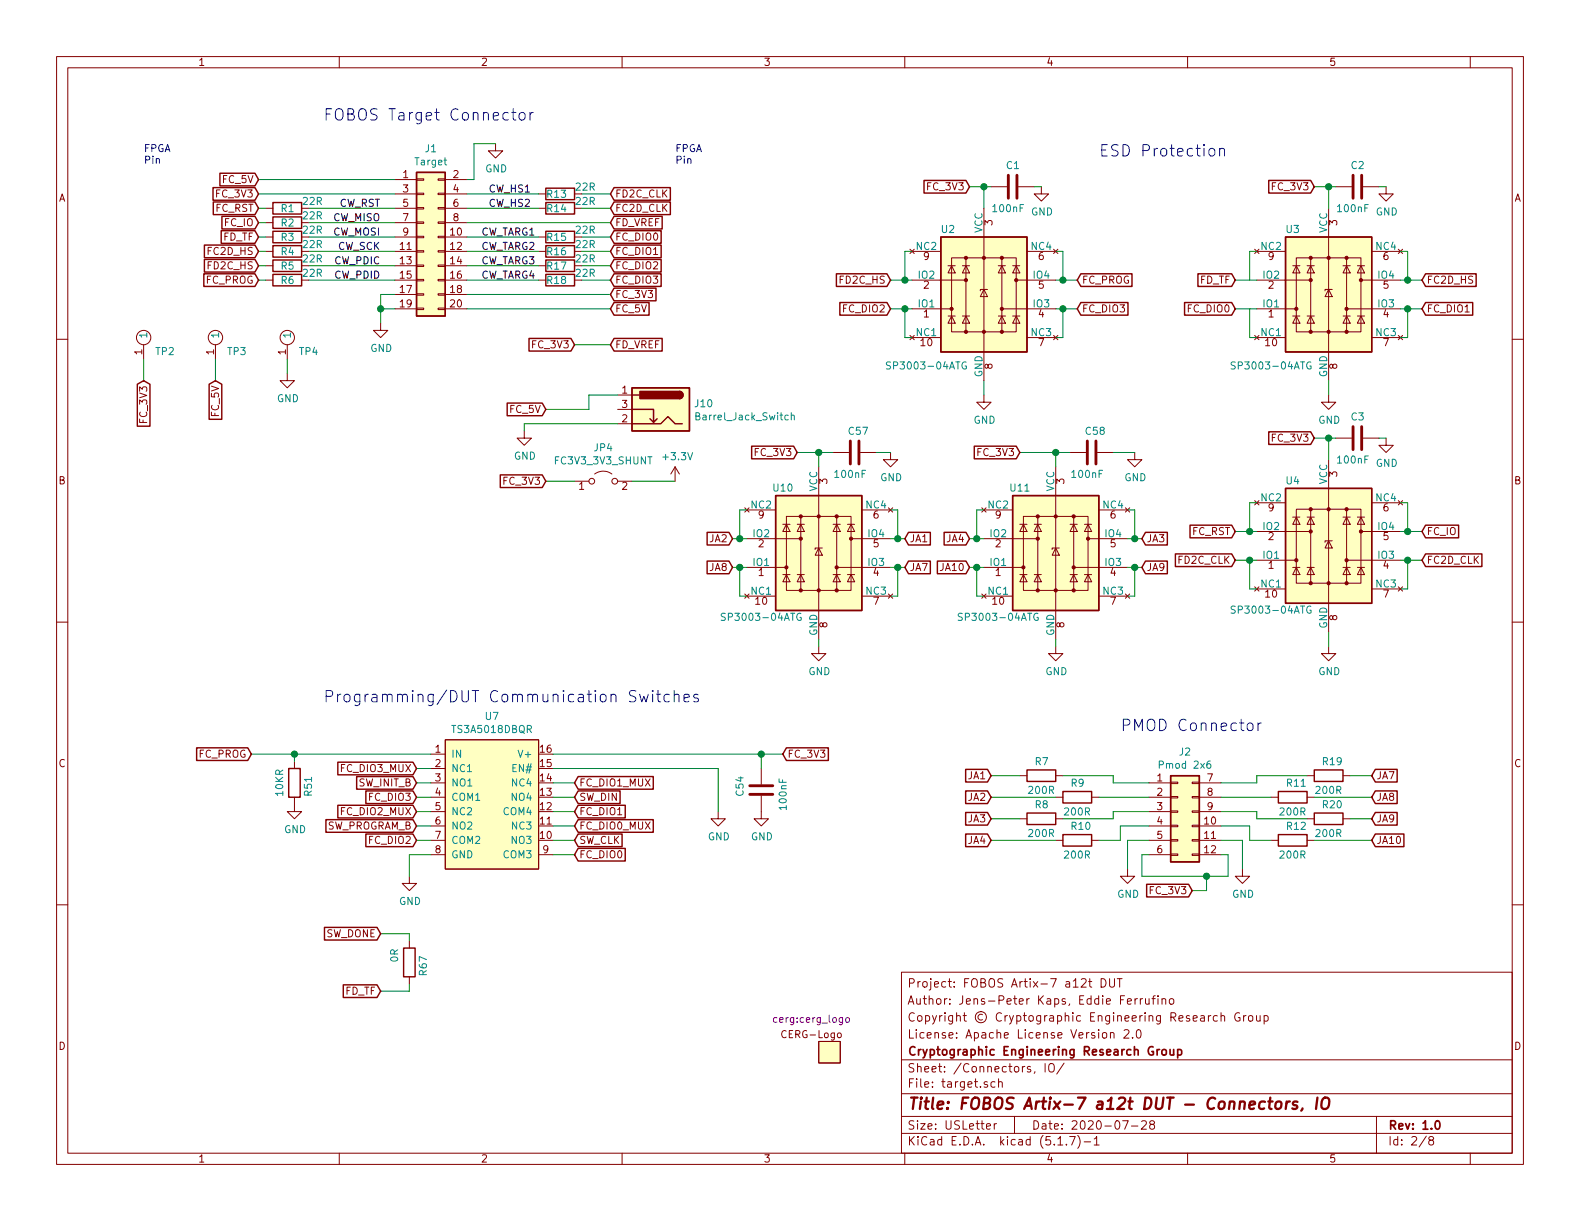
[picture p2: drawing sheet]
<svg xmlns="http://www.w3.org/2000/svg" width="279mm" height="216mm" viewBox="0 0 279 216" stroke-linecap="round" stroke-linejoin="round" font-family="sans-serif">
<g fill="none" stroke="#840000" stroke-width=".18">
<path d="M10 10h259.4v195.9h-259.4zM12 12h255.4v191.9h-255.4zM60 10v2M110 10v2M160 10v2M210 10v2M260 10v2M47 36.8h1.3M47 39.4h1.3M69.8 36.8h3.9M69.8 39.4h3.9M69.8 31.8h3.9"/>
<path d="M69.8 34.3h3.9M73.7 39.2h1.2v.3h-1.2zM73.7 36.7h1.2v.3h-1.2zM73.7 34.2h1.2v.2h-1.2zM73.7 31.6h1.2v.3h-1.2zM77.5 39.2h1.2v.3h-1.2zM77.5 36.7h1.2v.3h-1.2zM77.5 34.2h1.2v.2h-1.2zM77.5 31.6h1.2v.3h-1.2zM78.7 36.8h3.8M78.7 39.4h3.8M78.7 31.8h3.8"/>
<path d="M78.7 34.3h3.8M87.6 25.4v1.3h1.3l-1.3 1.2-1.2-1.2h1.2M95.2 36.8h1.3M95.2 34.3h1.3M174 36.8v30.5M175.3 33h2.8M180.1 33h2.8M184.1 33v1.3h1.3l-1.3 1.3-1.2-1.3h1.2M234.9 36.8v30.5M236.2 33h2.8M241 33h2.8M245.1 33v1.3h1.3l-1.3 1.3-1.3-1.3h1.3"/>
<path d="M10 60h2M47 47h1.3M47 44.5h1.3M47 49.5h1.3M47 41.9h1.3M67.3 57.2v1.2h1.3l-1.3 1.3-1.3-1.3h1.3M69.8 47h3.9M69.8 44.5h3.9M69.8 49.5h3.9M69.8 54.6h3.9M69.8 41.9h3.9M69.8 52.1h3.9"/>
<path d="M73.7 46.9h1.2v.2h-1.2zM73.7 49.4h1.2v.3h-1.2zM73.7 51.9h1.2v.3h-1.2zM73.7 54.5h1.2v.2h-1.2zM73.7 44.3h1.2v.3h-1.2zM73.7 41.8h1.2v.2h-1.2zM77.5 46.9h1.2v.2h-1.2zM77.5 49.4h1.2v.3h-1.2zM77.5 51.9h1.2v.3h-1.2zM77.5 54.5h1.2v.2h-1.2zM77.5 44.3h1.2v.3h-1.2zM77.5 41.8h1.2v.2h-1.2z"/>
<path d="M78.7 47h3.8M78.7 44.5h3.8M78.7 49.5h3.8M78.7 54.6h3.8M78.7 41.9h3.8M78.7 52.1h3.8M95.2 47h1.3M95.2 44.5h1.3M95.2 49.5h1.3M95.2 41.9h1.3M160.9 59.3l.8 .8M160.9 44.1l.8 .7"/>
<path d="M161.3 44.5h5.1M161.3 49.5h9.5M161.3 54.6h7M161.3 59.7h5.1M161.7 59.3l-.8 .8M161.7 44.1l-.8 .7M167.6 47h1.3M167.6 55.9h1.3M168.3 45.6h11.4v13.1h-11.4zM168.3 47l.6 1.3h-1.3zM168.3 55.9l.6 1.3h-1.3zM170.2 47h1.2"/>
<path d="M170.2 55.9h1.2M170.8 47l.6 1.3h-1.2zM170.8 55.9l.6 1.3h-1.2zM170.8 45.6v13.1M174 51.2l.6 1.3h-1.2zM174.6 51.2h-1.2v.2M176.5 47h1.3M176.5 55.9h1.3M177.2 47l.6 1.3h-1.3zM177.2 55.9l.6 1.3h-1.3zM177.2 45.6v13.1M177.2 54.6h9.5"/>
<path d="M179.1 47h1.2M179.1 55.9h1.2M179.7 47l.6 1.3h-1.2zM179.7 55.9l.6 1.3h-1.2zM179.7 49.5h7M181.6 44.5h5.1M181.6 59.7h5.1M186.3 44.1l.8 .7M186.3 59.3l.8 .8M187.1 44.1l-.8 .7M187.1 59.3l-.8 .8M221.9 59.3l.7 .8"/>
<path d="M221.9 44.1l.7 .7M222.2 44.5h5.1M222.2 49.5h9.6M222.2 54.6h7M222.2 59.7h5.1M222.6 59.3l-.7 .8M222.6 44.1l-.7 .7M228.6 47h1.3M228.6 55.9h1.3M229.2 45.6h11.5v13.1h-11.5zM229.2 47l.7 1.3h-1.3zM229.2 55.9l.7 1.3h-1.3z"/>
<path d="M231.1 47h1.3M231.1 55.9h1.3M231.8 47l.6 1.3h-1.3zM231.8 55.9l.6 1.3h-1.3zM231.8 45.6v13.1M234.9 51.2l.7 1.3h-1.3zM235.6 51.2h-1.3v.2M237.5 47h1.3M237.5 55.9h1.3M238.1 47l.7 1.3h-1.3zM238.1 55.9l.7 1.3h-1.3zM238.1 54.6h9.5"/>
<path d="M238.1 45.6v13.1M240 47h1.3M240 55.9h1.3M240.7 47l.6 1.3h-1.3zM240.7 55.9l.6 1.3h-1.3zM240.7 49.5h6.9M242.6 44.5h5M242.6 59.7h5M247.3 44.1l.7 .7M247.3 59.3l.7 .8M248 44.1l-.7 .7M248 59.3l-.7 .8"/>
<path d="M267.4 60h2M25.4 61v2.5M38.1 61v2.5M50.8 66v1.3h1.3l-1.3 1.3-1.3-1.3h1.3M50.8 61v2.5M92.7 76.2v1.3h1.3l-1.3 1.2-1.3-1.2h1.3M109.2 69.9h2.6M109.2 74.9h2.6M109.2 72.4h2.6M174 69.9v1.2h1.3l-1.3 1.3-1.3-1.3h1.3M234.9 69.9v1.2h1.3l-1.3 1.3-1.2-1.3h1.2M236.2 77.5h2.8"/>
<path d="M241 77.5h2.8M245.1 77.5v1.2h1.3l-1.3 1.3-1.3-1.3h1.3M101.6 85.1h2.5M105.2 83.8a2.53 2.53 0 0 1 3 0M109.2 85.1h2.6M119.4 82.6l-.8 1.2M119.4 82.6v2.5M119.4 82.6l.7 1.2M131.7 89.8l.8 .8M132.1 95.3h9.5M132.1 90.2h5.1M132.5 89.8l-.8 .8"/>
<path d="M138.4 92.7h1.3M139.1 91.3h11.4v13.1h-11.4zM139.1 92.7l.6 1.3h-1.3zM141 92.7h1.2M141.6 92.7l.6 1.3h-1.2zM141.6 91.3v13.1M144.8 96.9l.6 1.3h-1.3zM144.8 82.6v30.4M145.4 96.9h-1.3v.3M147.3 80h2.8M147.3 92.7h1.3M148 92.7l.6 1.3h-1.3z"/>
<path d="M148 91.3v13.1M149.9 92.7h1.2M150.5 92.7l.6 1.3h-1.2zM150.5 95.3h7M152.1 80h2.8M152.4 90.2h5.1M157.1 89.8l.8 .8M157.5 80v1.3h1.2l-1.2 1.3-1.3-1.3h1.3M157.9 89.8l-.8 .8M173.6 89.8l.8 .8M174 95.3h9.5M174 90.2h5.1"/>
<path d="M174.4 89.8l-.8 .8M180.3 92.7h1.3M181 91.3h11.4v13.1h-11.4zM181 92.7l.6 1.3h-1.3zM182.9 92.7h1.2M183.5 92.7l.6 1.3h-1.2zM183.5 91.3v13.1M186.7 96.9l.6 1.3h-1.2zM186.7 82.6v30.4M187.3 96.9h-1.2v.3M189.2 80h2.8M189.2 92.7h1.3"/>
<path d="M189.9 92.7l.6 1.3h-1.3zM189.9 91.3v13.1M191.8 92.7h1.2M192.4 92.7l.6 1.3h-1.2zM192.4 95.3h7M194.1 80h2.7M194.3 90.2h5.1M199 89.8l.8 .8M199.8 89.8l-.8 .8M200.7 80v1.3h1.2l-1.2 1.3-1.3-1.3h1.3M221.9 88.5l.7 .8M222.2 94h9.6"/>
<path d="M222.2 99.1h7M222.2 88.9h5.1M222.6 88.5l-.7 .8M228.6 91.4h1.3M229.2 90h11.5v13.1h-11.5zM229.2 91.4l.7 1.3h-1.3zM231.1 91.4h1.3M231.8 91.4l.6 1.3h-1.3zM231.8 90v13.1M234.9 95.6l.7 1.3h-1.3zM234.9 81.3v30.5M235.6 95.6h-1.3v.3"/>
<path d="M237.5 91.4h1.3M238.1 91.4l.7 1.3h-1.3zM238.1 90v13.1M238.1 99.1h9.5M240 91.4h1.3M240.7 91.4l.6 1.3h-1.3zM240.7 94h6.9M242.6 88.9h5M247.3 88.5l.7 .8M248 88.5l-.7 .8M10 110h2M131.7 105l.8 .8"/>
<path d="M132.1 100.3h7M132.1 105.4h5.1M132.5 105l-.8 .8M138.4 101.6h1.3M139.1 101.6l.6 1.3h-1.3zM141 101.6h1.2M141.6 101.6l.6 1.3h-1.2zM144.8 114.3v1.3h1.2l-1.2 1.2-1.3-1.2h1.3M147.3 101.6h1.3M148 101.6l.6 1.3h-1.3zM148 100.3h9.5M149.9 101.6h1.2"/>
<path d="M150.5 101.6l.6 1.3h-1.2zM152.4 105.4h5.1M157.1 105l.8 .8M157.9 105l-.8 .8M173.6 105l.8 .8M174 100.3h7M174 105.4h5.1M174.4 105l-.8 .8M180.3 101.6h1.3M181 101.6l.6 1.3h-1.3zM182.9 101.6h1.2M183.5 101.6l.6 1.3h-1.2z"/>
<path d="M186.7 114.3v1.3h1.3l-1.3 1.2-1.3-1.2h1.3M189.2 101.6h1.3M189.9 101.6l.6 1.3h-1.3zM189.9 100.3h9.5M191.8 101.6h1.2M192.4 101.6l.6 1.3h-1.2zM194.3 105.4h5.1M199 105l.8 .8M199.8 105l-.8 .8M221.9 103.8l.7 .7M222.2 104.1h5.1M222.6 103.8l-.7 .7"/>
<path d="M228.6 100.3h1.3M229.2 100.3l.7 1.3h-1.3zM231.1 100.3h1.3M231.8 100.3l.6 1.3h-1.3zM234.9 114.3v1.3h1.3l-1.3 1.2-1.2-1.2h1.2M237.5 100.3h1.3M238.1 100.3l.7 1.3h-1.3zM240 100.3h1.3M240.7 100.3l.6 1.3h-1.3zM242.6 104.1h5M247.3 103.8l.7 .7M248 103.8l-.7 .7"/>
<path d="M267.4 110h2M52.1 134.6v1.3M76.2 138.4h2.5M76.2 133.4h2.5M76.2 135.9h2.5M78.7 130.8h16.5v22.9h-16.5zM134.6 135.9v2.8M180.3 137.2h1.3M186.7 137.2h1.3M203.2 138.4h3.8M207 138.3h1.3v.3h-1.3zM210.8 138.3h1.3v.3h-1.3z"/>
<path d="M212.1 138.4h3.8M231.1 137.2h1.3M237.5 137.2h1.3M10 160h2M52.1 141v2.5h1.2l-1.2 1.3-1.3-1.3h1.3M72.4 154.9v1.3h1.3l-1.3 1.3-1.3-1.3h1.3M76.2 146.1h2.5M76.2 148.6h2.5M76.2 151.1h2.5M76.2 141h2.5M76.2 143.5h2.5M95.2 151.1h2.6"/>
<path d="M127 143.5v1.3h1.3l-1.3 1.3-1.3-1.3h1.3M134.6 140.7v4.1h1.3l-1.3 1.3-1.3-1.3h1.3M180.3 144.8h1.3M186.7 148.6h1.3M186.7 141h1.3M186.7 144.8h1.3M193 148.6h1.3M193 141h1.3M199.4 153.7v1.2h1.3l-1.3 1.3-1.3-1.3h1.3M203.2 146.1h3.8M203.2 148.6h3.8M203.2 151.1h3.8"/>
<path d="M203.2 141h3.8M203.2 143.5h3.8M207 148.5h1.3v.2h-1.3zM207 151h1.3v.3h-1.3zM207 145.9h1.3v.3h-1.3zM207 140.8h1.3v.3h-1.3zM207 143.4h1.3v.2h-1.3zM210.8 148.5h1.3v.2h-1.3zM210.8 151h1.3v.3h-1.3zM210.8 145.9h1.3v.3h-1.3zM210.8 140.8h1.3v.3h-1.3zM210.8 143.4h1.3v.2h-1.3z"/>
<path d="M212.1 146.1h3.8M212.1 148.6h3.8M212.1 151.1h3.8M212.1 141h3.8M212.1 143.5h3.8M219.7 153.7v1.2h1.3l-1.3 1.3-1.3-1.3h1.3M224.8 148.6h1.3M224.8 141h1.3M231.1 148.6h1.3M231.1 141h1.3M231.1 144.8h1.3M237.5 144.8h1.3"/>
<path d="M267.4 160h2M72.4 166.4v1.2M72.4 172.7v1.3M159.4 171.9h108v32h-108zM192.5 173.6h.6M192.7 173.1v1.2l.4 .2M194.7 173.1a.76 .76 0 0 1 .9 .7 .76 .76 0 0 1-.9 .7zM196.2 173.1v1.2l.3 .2h.3l.3-.2v-1.2M197.6 173.1h.8M198 173.1v1.4M199.4 177.1l.7-.2-.1-.2-.4-.1-.2 .2v.7h.6M200.7 176.6v1"/>
<path d="M201.1 176.6l-.4 .3M201.7 176.6v1M202.1 176.6l-.4 .1v.2M202.6 176.6v.8a.37 .37 0 0 0 .6 0M203.2 176.6v1M203.7 176.6h.6M204.3 176.1h-.3l-.1 .2v1.3M204.8 176.1v.1M204.8 176.6v1M205.5 176.7h.1a.37 .37 0 0 1 .5 .1v.8M205.5 176.6v1M206.9 176.7l.2-.1 .4 .1v.7l-.2 .2-.4-.2z"/>
<path d="M213.7 179.6v1M214.1 179.6l-.4 .3M215.3 179.7l-.5-.1-.2 .3v.5l.2 .2 .5-.1M215.9 179.7h.1a.37 .37 0 0 1 .6 .1v.8M215.9 179.1v1.5M219.2 179.1a.73 .73 0 0 0-.9 .6 .73 .73 0 0 0 .5 .9l.5-.2v-.5h-.3M219.9 179.6v1M220.3 179.6l-.3 .1-.1 .2M220.8 179.7l.3-.1 .4 .1v.7l-.2 .2-.5-.2zM222.2 179.6l.1 .9 .3 .1 .2-.2M222.8 179.6v1M223.5 179.7l.5-.1 .3 .3-.2 .6h-.6"/>
<path d="M223.5 179.6v1.5M144.8 184.2h3.8v3.8h-3.8zM148.2 182.7h.3l.3 .2-.2 .5-.3 .1-.2-.2zM159.4 197.4h108M159.4 193.4h108M159.4 187.4h108M174.4 199.2l.8-.2-.1-.2-.4-.1-.3 .2 .1 .7h.6M175.8 198.7v1M175.9 191.3h-.4l-.3 .2 .1 .6 .2 .2 .4-.1M176.2 198.7l-.3 .1-.1 .2M176.6 191.4l.1-.1a.37 .37 0 0 1 .5 .2v.8M176.6 190.8v1.5"/>
<path d="M179.4 197.4v3M183 189.5l-.1 .3M184.8 188.1v1.5M185.6 188.1a.5 .5 0 0 1 .6 0 .5 .5 0 0 1 .2 .5v.5a.5 .5 0 0 1-.5 .5 .5 .5 0 0 1-.5-.5v-.5zM188.2 188l-1.3 1.9M195 182.7l.2-.1 .5 .1v.7l-.3 .2-.4-.2zM196.4 182.7l.2-.1 .3 .1 .1 .9M196.4 182.6v1M198.5 198.2h1l-.6 1.5M198.8 182.2l.2-.1h.4l.2 .4-.9 1.1h.9M200.1 199.1h1.1M200.3 183.4v.2"/>
<path d="M201.1 182.2l.3-.1a.94 .94 0 0 1 0 1.5l-.4-.3-.1-.6zM201.9 198.3l.2-.1h.3l.3 .1v.3v.2l-.9 .9h.9M203.6 198.8l-.3-.3 .1-.2 .2-.1h.4l.2 .3-.1 .2-.6 .2a.48 .48 0 0 0-.1 .6l.2 .2 .5-.2a.48 .48 0 0 0-.1-.6l-.1-.1M243.4 197.4v6.5M60 203.9v2M110 203.9v2M159.4 200.4h108M160 203.9v2M187.1 202.5h.8M188.6 202.3v.2M189.2 201h.9l-.6 1.5M190.6 200.8a1.71 1.71 0 0 1 0 2.2"/>
<path d="M191.7 201.9h1.2M193.5 201.4l.4-.4v1.5M193.5 202.5h.9M210 203.9v2M252.2 200.9l-1.2 1.9M253 201.6l-.3-.1v-.3l.3-.2h.2l.3 .2-.1 .3-.6 .2a.48 .48 0 0 0-.1 .6l.3 .2 .4-.2a.48 .48 0 0 0-.2-.7M260 203.9v2"/>
<circle cx="25.4" cy="59.7" r="1.27"/>
<circle cx="38.1" cy="59.7" r="1.27"/>
<circle cx="50.8" cy="59.7" r="1.27"/>
<circle cx="104.6" cy="85.1" r=".51"/>
<circle cx="108.7" cy="85.1" r=".51"/>
</g>
<path d="M205.1 185.6h-.4l-.1 .3M205.5 185.7l.3-.1 .4 .1v.7l-.2 .2-.5-.2zM206.9 185.6l.1 .9 .3 .1 .2-.2M207.5 185.6v1M208.3 185.6h.4l.3 .3-.2 .6h-.5M208.3 185.6v1.5M253.9 198.3l.2-.1a.81 .81 0 0 1 .6 .6 .81 .81 0 0 1-.3 .8l-.1 .1a.79 .79 0 0 1-.4-1.4z" fill="none" stroke="#840000" stroke-width=".3"/>
<path d="M224.3 194.8h.7M224.6 194.1l-.2 1.7 .1 .2 .4 .1M225.7 194.9a.53 .53 0 0 1 .5-.2 .53 .53 0 0 1 .4 .4l-.1 .6a.54 .54 0 0 1-.5 .4 .54 .54 0 0 1-.5-.4zM227.5 194.8l-.1 1.3M228.1 194.8a.54 .54 0 0 0-.6 .3M229.4 194.8a.51 .51 0 0 0-.8 .3l.3 .3 .4 .1 .1 .3-.3 .3-.6-.1M230.3 196l-.2 .4M233 194.1l-.3 2M233.9 194.4a.66 .66 0 0 1 1.1 0 1.43 1.43 0 0 1-.6 1.7l-.5-.1a1.49 1.49 0 0 1 0-1.6z" fill="none" stroke="#840000" stroke-width=".41"/>
<g fill="none" stroke="#840000" stroke-width=".25">
<path d="M37.7 33.2h7.4l.6 1.1-.6 1.1h-7.4zM37.7 35.7h7.4l.6 1.1-.6 1.1h-7.4zM38.9 30.6h6.2l.6 1.2-.6 1.1h-6.2zM39.2 38.3h5.9l.6 1.1-.6 1.1h-5.9zM48.3 35.8h5v2h-5zM48.3 38.4h5v2h-5zM73.7 30.5h5v25.4h-5zM96.5 33.3h5.1v2h-5.1zM96.5 35.8h5.1v2h-5.1zM108.6 38.3h8.5v2.2h-8.5l-.7-1.1zM108.6 35.7h9.9v2.2h-9.9l-.7-1.1zM108.6 33.2h9.9v2.2h-9.9l-.7-1.1z"/>
<path d="M163.4 31.9h7.4l.6 1.1-.6 1.1h-7.4zM224.4 31.9h7.4l.6 1.1-.6 1.1h-7.4zM36 48.4h9.1l.6 1.1-.6 1.1h-9.1zM36.1 45.9h9l.6 1.1-.6 1.1h-9zM36.1 43.3h9l.6 1.2-.6 1.1h-9zM39.1 40.8h6l.6 1.1-.6 1.1h-6zM48.3 46h5v2h-5zM48.3 43.4h5v2.1h-5zM48.3 40.9h5v2h-5zM48.3 48.5h5v2h-5zM93.5 59.8h7.5l.6 1.2-.6 1.1h-7.5zM96.5 43.4h5.1v2.1h-5.1z"/>
<path d="M96.5 46h5.1v2h-5.1zM96.5 48.5h5.1v2h-5.1zM96.5 40.9h5.1v2h-5.1zM108.6 43.3h8.3v2.3h-8.3l-.7-1.1zM108.6 48.4h8.3v2.2h-8.3l-.7-1.1zM108.6 40.8h8.3v2.2h-8.3l-.7-1.1zM108.6 51h7.4v2.2h-7.4l-.7-1.1zM108.6 45.9h8.3v2.2h-8.3l-.7-1.1zM108.6 53.5h6.2v2.2h-6.2l-.7-1.1zM108.6 59.8h8.5v2.3h-8.5l-.7-1.1zM147.9 48.4h8.9l.7 1.1-.7 1.1h-8.9zM148.5 53.5h8.3l.7 1.1-.7 1.1h-8.3z"/>
<path d="M166.4 41.9h15.2v20.3h-15.2zM191.1 53.5h8.4v2.2h-8.4l-.6-1.1zM191.1 48.4h9.1v2.2h-9.1l-.6-1.1zM209.5 53.5h8.3l.6 1.1-.6 1.1h-8.3zM211.8 48.4h6l.6 1.1-.6 1.1h-6zM227.3 41.9h15.3v20.3h-15.3zM252.1 53.5h8.3v2.2h-8.3l-.6-1.1zM252.1 48.4h8.9v2.2h-8.9l-.6-1.1zM24.3 67.9l1.1-.6 1.1 .6v7.5h-2.2zM37 67.9l1.1-.6 1.1 .6v6.2h-2.2zM89.7 71.3h6.2l.6 1.1-.6 1.1h-6.2zM111.8 68.6h10.1v7.6h-10.1z"/>
<path d="M111.8 72.4h3.8v2.3l.6-.7M111.8 74.9h5l1.3-1.2 1.3 1.2h1.2M111.8 69.9h1.2M114.9 74l.7 .7M120.1 69.2a.63 .63 0 0 1 .7 .7 .63 .63 0 0 1-.7 .6M132.9 78.9h7.4l.7 1.1-.7 1.1h-7.4zM172.3 78.9h7.4l.6 1.1-.6 1.1h-7.4zM224.4 76.4h7.4l.6 1.1-.6 1.1h-7.4zM88.5 84h7.4l.6 1.1-.6 1.1h-7.4zM125 94.1h3.9l.6 1.2-.6 1.1h-3.9zM125 99.2h3.9l.6 1.1-.6 1.1h-3.9zM137.2 87.6h15.2v20.4h-15.2z"/>
<path d="M160.7 99.2h3.8v2.2h-3.8l-.7-1.1zM160.7 94.1h3.8v2.3h-3.8l-.7-1.1zM165.8 99.2h5l.6 1.1-.6 1.1h-5zM167 94.1h3.8l.6 1.2-.6 1.1h-3.8zM179.1 87.6h15.2v20.4h-15.2zM202.6 99.2h3.8v2.2h-3.8l-.7-1.1zM202.6 94.1h3.8v2.3h-3.8l-.7-1.1zM207.8 97.9h10l.6 1.2-.6 1.1h-10zM210.4 92.9h7.4l.6 1.1-.6 1.1h-7.4zM227.3 86.4h15.3v20.3h-15.3zM252.1 92.9h5.8v2.2h-5.8l-.6-1.1zM252.1 97.9h10v2.3h-10l-.6-1.1z"/>
<path d="M34.8 132.2h9l.6 1.2-.6 1.1h-9zM51.1 135.9h2v5.1h-2zM59.7 134.8h13.3l.7 1.1-.7 1.1h-13.3zM63.1 137.3h9.9l.7 1.1-.7 1.1h-9.9zM64.7 139.9h8.3l.7 1.1-.7 1.1h-8.3zM102.2 139.9h7.5v2.2h-7.5l-.6-1.1zM102.2 137.3h13.3v2.2h-13.3l-.6-1.1zM139.1 132.2h7.4v2.3h-7.4l-.7-1.1zM170.8 139.9h3.8l.7 1.1-.7 1.1h-3.8zM170.8 136h3.8l.7 1.2-.7 1.1h-3.8zM181.6 136.1h5.1v2.1h-5.1zM188 140h5v2h-5z"/>
<path d="M207 137.2h5.1v15.2h-5.1zM226.1 140h5v2h-5zM232.4 136.1h5.1v2.1h-5.1zM243.2 139.9h3.9v2.2h-3.9l-.6-1.1zM243.2 136h3.9v2.3h-3.9l-.6-1.1zM57.6 144.9h15.4l.7 1.2-.7 1.1h-15.4zM59.7 142.4h13.3l.7 1.1-.7 1.1h-13.3zM64.7 147.5h8.3l.7 1.1-.7 1.1h-8.3zM102.2 150h8.4v2.2h-8.4l-.6-1.1zM102.2 144.9h13.3v2.3h-13.3l-.6-1.1zM102.2 147.5h7.8v2.2h-7.8l-.6-1.1zM102.2 142.4h8.4v2.2h-8.4l-.6-1.1z"/>
<path d="M170.8 143.7h3.8l.7 1.1-.7 1.1h-3.8zM170.8 147.5h3.8l.7 1.1-.7 1.1h-3.8zM181.6 143.8h5.1v2h-5.1zM188 147.6h5v2h-5zM202.8 156.4h7.4l.6 1.1-.6 1.1h-7.4zM226.1 147.6h5v2h-5zM232.4 143.8h5.1v2h-5.1zM243.2 147.5h5.1v2.2h-5.1l-.6-1.1zM243.2 143.7h3.9v2.2h-3.9l-.6-1.1zM57.4 164h9.3l.6 1.1-.6 1.1h-9.3zM60.7 174.1h6l.6 1.2-.6 1.1h-6zM71.4 167.6h2v5.1h-2z"/>
</g>
<g fill="#ffffc2" stroke="#ffffc2" stroke-width=".18">
<path d="M207 137.2h5.1v15.2h-5.1z"/>
<path d="M166.4 41.9h15.2v20.3h-15.2z"/>
<path d="M111.8 68.6h10.1v7.6h-10.1z"/>
<path d="M73.7 30.5h5v25.4h-5z"/>
<path d="M179.1 87.6h15.2v20.4h-15.2z"/>
<path d="M137.2 87.6h15.2v20.4h-15.2z"/>
<path d="M227.3 41.9h15.3v20.3h-15.3z"/>
<path d="M78.7 130.8h16.5v22.9h-16.5z"/>
<path d="M227.3 86.4h15.3v20.3h-15.3z"/>
<path d="M144.8 184.2h3.8v3.8h-3.8z"/>
</g>
<g fill="none" stroke="#008484" stroke-width=".18">
<path d="M139.9 73.5l.2-.1 .3 .1 .1 .7M139.9 73v1.2M157.5 64.1l-.5-.1-.2 .1v.4l.6 .2 .1 .3-.3 .3-.5-.1M170.8 64.1a.59 .59 0 0 0-.7 .5 .59 .59 0 0 0 .7 .6l.1-.5h-.2M218.4 64.1l-.5-.1-.1 .1v.4l.5 .2 .1 .3-.2 .3-.5-.1M231.8 64.1a.59 .59 0 0 0-.7 .5 .59 .59 0 0 0 .7 .6l.1-.5h-.3M128.3 108.5l-.5-.1-.2 .2v.3l.5 .3 .2 .3-.3 .2h-.5M141.6 108.5a.59 .59 0 0 0-.7 .6 .59 .59 0 0 0 .7 .6l.1-.5h-.2M170.2 108.5l-.5-.1-.2 .2v.3l.6 .3 .1 .3-.3 .2h-.5M183.5 108.5a.59 .59 0 0 0-.7 .6 .59 .59 0 0 0 .7 .6l.1-.5h-.2M218.4 107.2h-.5l-.1 .1v.3l.5 .3 .1 .3-.2 .2h-.5M231.8 107.2a.59 .59 0 0 0-.7 .6 .59 .59 0 0 0 .7 .6l.1-.5h-.3"/>
<path d="M214 134.6h-.4a.87 .87 0 0 0 0 1.2l.5-.1v-.5l-.5-.1-.2 .2"/>
</g>
<g fill="#840000" stroke="#840000" stroke-width=".18">
<circle cx="168.3" cy="54.6" r=".28"/>
<circle cx="170.8" cy="45.6" r=".28"/>
<circle cx="170.8" cy="49.5" r=".28"/>
<circle cx="170.8" cy="58.7" r=".28"/>
<circle cx="174" cy="45.6" r=".28"/>
<circle cx="174" cy="58.7" r=".28"/>
<circle cx="177.2" cy="45.6" r=".28"/>
<circle cx="177.2" cy="54.6" r=".28"/>
<circle cx="177.2" cy="58.7" r=".28"/>
<circle cx="179.7" cy="49.5" r=".28"/>
<circle cx="181" cy="100.3" r=".28"/>
<circle cx="183.5" cy="91.3" r=".28"/>
<circle cx="183.5" cy="95.3" r=".28"/>
<circle cx="183.5" cy="104.4" r=".28"/>
<circle cx="186.7" cy="91.3" r=".28"/>
<circle cx="186.7" cy="104.4" r=".28"/>
<circle cx="189.9" cy="91.3" r=".28"/>
<circle cx="189.9" cy="100.3" r=".28"/>
<circle cx="189.9" cy="104.4" r=".28"/>
<circle cx="192.4" cy="95.3" r=".28"/>
<circle cx="139.1" cy="100.3" r=".28"/>
<circle cx="141.6" cy="91.3" r=".28"/>
<circle cx="141.6" cy="95.3" r=".28"/>
<circle cx="141.6" cy="104.4" r=".28"/>
<circle cx="144.8" cy="91.3" r=".28"/>
<circle cx="144.8" cy="104.4" r=".28"/>
<circle cx="148" cy="91.3" r=".28"/>
<circle cx="148" cy="100.3" r=".28"/>
<circle cx="148" cy="104.4" r=".28"/>
<circle cx="150.5" cy="95.3" r=".28"/>
<circle cx="229.2" cy="54.6" r=".28"/>
<circle cx="231.8" cy="45.6" r=".28"/>
<circle cx="231.8" cy="49.5" r=".28"/>
<circle cx="231.8" cy="58.7" r=".28"/>
<circle cx="234.9" cy="45.6" r=".28"/>
<circle cx="234.9" cy="58.7" r=".28"/>
<circle cx="238.1" cy="45.6" r=".28"/>
<circle cx="238.1" cy="54.6" r=".28"/>
<circle cx="238.1" cy="58.7" r=".28"/>
<circle cx="240.7" cy="49.5" r=".28"/>
<circle cx="229.2" cy="99.1" r=".28"/>
<circle cx="231.8" cy="90" r=".28"/>
<circle cx="231.8" cy="94" r=".28"/>
<circle cx="231.8" cy="103.1" r=".28"/>
<circle cx="234.9" cy="90" r=".28"/>
<circle cx="234.9" cy="103.1" r=".28"/>
<circle cx="238.1" cy="90" r=".28"/>
<circle cx="238.1" cy="99.1" r=".28"/>
<circle cx="238.1" cy="103.1" r=".28"/>
<circle cx="240.7" cy="94" r=".28"/>
</g>
<g fill="#840000" stroke="#840000" stroke-width=".25">
<path d="M120.1 69.2a.63 .63 0 0 1 .7 .7 .63 .63 0 0 1-.7 .6z"/>
<path d="M113.2 69.2h6.9v1.3h-6.9z"/>
</g>
<path d="M178.3 31v4.1M179.8 31v4.1M239.3 31v4.1M240.8 31v4.1M150.4 78v4M151.9 78v4M192.3 78v4M193.8 78v4M239.3 75.4v4.1M240.8 75.4v4.1M132.6 138.9h4.1M132.6 140.5h4.1" fill="none" stroke="#840000" stroke-width=".51"/>
<path d="M149.7 180l.3-.1 .2 .3-.1 .5-.3 .1-.2-.2z" fill="none" stroke="#840084" stroke-width=".18"/>
<g fill="none" stroke="#008400" stroke-width=".18">
<path d="M45.7 34.3h24.1M45.7 36.8h1.3M45.7 39.4h1.3M45.7 31.8h24.1M54.6 36.8h15.2M54.6 39.4h15.2M82.5 34.3h12.7M82.5 36.8h12.7M82.5 39.4h25.4M87.6 25.4h-3.8v6.4h-1.3M102.9 34.3h5M102.9 36.8h5"/>
<path d="M171.4 33h3.9M174 33v3.8M182.9 33h1.2M232.4 33h3.8M234.9 33v3.8M243.8 33h1.3M45.7 49.5h1.3M45.7 44.5h1.3M45.7 47h1.3M45.7 41.9h1.3M54.6 49.5h15.2M54.6 44.5h15.2"/>
<path d="M54.6 47h15.2M54.6 41.9h15.2M67.3 54.6h2.5M69.8 52.1h-2.5v5.1M82.5 49.5h12.7M82.5 44.5h12.7M82.5 54.6h25.4M82.5 47h12.7M82.5 41.9h12.7M82.5 52.1h25.4M102.9 49.5h5M102.9 44.5h5"/>
<path d="M102.9 47h5M102.9 41.9h5M157.5 49.5h3.8M157.5 54.6h3.8M160 54.6v5.1h1.3M161.3 44.5h-1.3v5M186.7 49.5h3.8M186.7 44.5h1.3v5M186.7 54.6h3.8M188 54.6v5.1h-1.3M218.4 49.5h3.8M218.4 54.6h3.8"/>
<path d="M221 54.6v5.1h1.2M222.2 44.5h-1.2v5M247.6 49.5h3.9M247.6 44.5h1.3v5M247.6 54.6h3.9M248.9 54.6v5.1h-1.3M25.4 63.5v3.8M38.1 63.5v3.8M50.8 63.5v2.5M101.6 61h6.3M109.2 74.9h-16.5v1.3M109.2 69.9h-5.1v2.5h-7.6"/>
<path d="M174 67.3v2.6M232.4 77.5h3.8M234.9 67.3v2.6M234.9 77.5v3.8M243.8 77.5h1.3M96.5 85.1h5.1M111.8 85.1h7.6M129.5 95.3h2.6M132.1 90.2h-1.3v5.1M141 80h6.3M144.8 80v2.6M154.9 80h2.6"/>
<path d="M157.5 90.2h1.2v5.1M157.5 95.3h2.5M171.4 95.3h2.6M174 90.2h-1.3v5.1M180.3 80h8.9M186.7 80v2.6M196.8 80h3.9M199.4 95.3h2.5M199.4 90.2h1.3v5.1M218.4 99.1h3.8M218.4 94h3.8M221 99.1v5h1.2"/>
<path d="M222.2 88.9h-1.2v5.1M247.6 88.9h1.3v5.1M247.6 99.1h3.9M247.6 94h3.9M248.9 99.1v5h-1.3M129.5 100.3h2.6M130.8 100.3v5.1h1.3M144.8 113v1.3M157.5 100.3h2.5M158.7 100.3v5.1h-1.2M171.4 100.3h2.6M172.7 100.3v5.1h1.3"/>
<path d="M186.7 113v1.3M199.4 100.3h2.5M200.7 100.3v5.1h-1.3M234.9 111.8v2.5M44.4 133.4h31.8M52.1 133.4v1.2M73.7 138.4h2.5M73.7 135.9h2.5M97.8 138.4h3.8M97.8 135.9h29.2v7.6M97.8 133.4h40.6M134.6 133.4v2.5"/>
<path d="M175.3 137.2h5M188 137.2h8.8v1.2h6.4M231.1 137.2h-8.9v1.2h-6.3M238.8 137.2h3.8M73.7 143.5h2.5M73.7 141h2.5M73.7 146.1h2.5M73.7 148.6h2.5M76.2 151.1h-3.8v3.8M97.8 143.5h3.8M97.8 141h3.8M97.8 146.1h3.8"/>
<path d="M97.8 148.6h3.8M97.8 151.1h3.8M175.3 141h11.4M175.3 148.6h11.4M175.3 144.8h5M194.3 141h8.9M203.2 143.5h-6.4v1.3h-8.8M203.2 146.1h-5.1v2.5h-3.8M203.2 148.6h-3.8v5.1M203.2 151.1h-1.3v3.8h15.3v-3.8h-1.3M213.4 154.9v2.6h-2.6M215.9 143.5h6.3v1.3h8.9"/>
<path d="M215.9 141h8.9M215.9 146.1h5.1v2.5h3.8M215.9 148.6h3.8v5.1M232.4 141h10.2M232.4 148.6h10.2M238.8 144.8h3.8M67.3 165.1h5.1v1.3M72.4 174v1.3h-5.1"/>
</g>
<g fill="none" stroke="#0000c2" stroke-width=".18">
<path d="M90.5 19.9h.7M90.8 19.2v1.7l.1 .2 .3 .1M92 20a.54 .54 0 0 1 .9 .3v.6a.55 .55 0 0 1-.6 .4 .55 .55 0 0 1-.5-.4v-.6zM93.7 19.9v1.3M94.3 19.9l-.4 .1-.2 .3M213.9 26.4a.55 .55 0 0 1 .5-.2 .55 .55 0 0 1 .4 .4v.6a.55 .55 0 0 1-.5 .4 .55 .55 0 0 1-.5-.4zM215.7 26.4a.5 .5 0 0 1 .8 .1v1.1M215.7 26.2v1.4M113.1 122.8l.4 1.3 .4-1 .3 1 .4-1.3M115.4 122.1l-.1 .1 .1 .1v-.2v.2M115.4 122.8v1.3M116.1 122.8h.7"/>
<path d="M116.4 122.1v1.7l.1 .2 .3 .1M118.4 122.9l-.6-.1-.4 .3v.6l.2 .3 .2 .1 .6-.1M119.2 123a.52 .52 0 0 1 .8-.1l.1 1.2M119.2 122.1v2M121 123.4l.9-.2-.1-.3-.6-.1-.2 .2v1l.2 .1 .6-.1M123.4 122.9a.5 .5 0 0 0-.7 .1l.1 .3a.68 .68 0 0 1 .7 .4l-.1 .3-.2 .1-.5-.1M220.7 127.9a.54 .54 0 0 1 .9 .3v.6a.54 .54 0 0 1-.5 .4 .54 .54 0 0 1-.6-.4v-.6zM222.5 127.8v1.4M223 127.8l-.3 .1-.2 .3"/>
</g>
<g fill="#008400" stroke="#008400" stroke-width=".25">
<circle cx="213.4" cy="154.9" r=".51"/>
<circle cx="188" cy="49.5" r=".51"/>
<circle cx="235" cy="33" r=".51"/>
<circle cx="130.8" cy="100.3" r=".51"/>
<circle cx="174" cy="33" r=".51"/>
<circle cx="221" cy="99.1" r=".51"/>
<circle cx="67.3" cy="54.6" r=".51"/>
<circle cx="235" cy="77.5" r=".51"/>
<circle cx="200.7" cy="100.3" r=".51"/>
<circle cx="134.6" cy="133.4" r=".51"/>
<circle cx="200.7" cy="95.3" r=".51"/>
<circle cx="248.9" cy="49.5" r=".51"/>
<circle cx="221" cy="94" r=".51"/>
<circle cx="130.8" cy="95.3" r=".51"/>
<circle cx="186.7" cy="80" r=".51"/>
<circle cx="188" cy="54.6" r=".51"/>
<circle cx="144.8" cy="80" r=".51"/>
<circle cx="160" cy="54.6" r=".51"/>
<circle cx="160" cy="49.5" r=".51"/>
<circle cx="248.9" cy="94" r=".51"/>
<circle cx="248.9" cy="54.6" r=".51"/>
<circle cx="158.8" cy="100.3" r=".51"/>
<circle cx="52.1" cy="133.4" r=".51"/>
<circle cx="248.9" cy="99.1" r=".51"/>
<circle cx="172.7" cy="95.3" r=".51"/>
<circle cx="158.8" cy="95.3" r=".51"/>
<circle cx="172.7" cy="100.3" r=".51"/>
</g>
<g font-size="2.8" fill="#0000c2">
<text x="57.1" y="21.3">FOBOS Target Connector</text>
<text x="194.3" y="27.7">ESD Protection</text>
<text x="57.1" y="124.2">Programming/DUT Communication Switches</text>
<text x="198.1" y="129.3">PMOD Connector</text>
</g>
<text font-size="2.8" fill="#840000" x="160.4" y="196.2">Title: FOBOS Artix-7 a12t DUT - Connectors, IO</text>
<g font-size="2.1" fill="#840000">
<text x="160.4" y="177.6">Author: Jens-Peter Kaps, Eddie Ferrufino</text>
<text x="160.4" y="174.6">Project: FOBOS Artix-7 a12t DUT</text>
<text x="160.4" y="183.6">License: Apache License Version 2.0</text>
<text x="160.4" y="180.6">Copyright © Cryptographic Engineering Research Group</text>
<text x="160.4" y="189.6">Sheet: /Connectors, IO/</text>
<text x="160.4" y="186.6">Cryptographic Engineering Research Group</text>
<text x="160.4" y="192.3">File: target.sch</text>
<text x="160.4" y="202.5">KiCad E.D.A. kicad (5.1.7)-1</text>
<text x="160.4" y="199.7">Size: USLetter</text>
<text x="182.4" y="199.7">Date: 2020-07-28</text>
<text x="245.4" y="199.7">Rev: 1.0</text>
<text x="245.4" y="202.5">Id: 2/8</text>
</g>
<g font-size="1.8" fill="#840000">
<text x="35" y="11.6">1</text>
<text x="85" y="11.6">2</text>
<text x="135" y="11.6">3</text>
<text x="185" y="11.6">4</text>
<text x="235" y="11.6">5</text>
<text x="10.4" y="35.6">A</text>
<text x="38.5" y="34.9">FC_3V3</text>
<text x="39.4" y="32.4">FC_5V</text>
<text x="71.3" y="31.5">1</text>
<text x="71.3" y="34">3</text>
<text x="80.2" y="31.5">2</text>
<text x="80.2" y="34">4</text>
<text x="108.7" y="34.9">FD2C_CLK</text>
<text x="164.2" y="33.7">FC_3V3</text>
<text x="225.1" y="33.7">FC_3V3</text>
<text x="267.8" y="35.6">A</text>
<text x="38" y="37.5">FC_RST</text>
<text x="39.7" y="40">FC_IO</text>
<text x="71.3" y="36.6">5</text>
<text x="71.3" y="39.1">7</text>
<text x="71.3" y="41.7">9</text>
<text x="79.7" y="41.7">10</text>
<text x="80.2" y="36.6">6</text>
<text x="80.2" y="39.1">8</text>
<text x="108.7" y="40">FD_VREF</text>
<text x="108.7" y="37.5">FC2D_CLK</text>
<text x="175.5" y="39.9" transform="rotate(-90 175.5 39.9)">3</text>
<text x="236.5" y="39.9" transform="rotate(-90 236.5 39.9)">3</text>
<text x="36.9" y="47.6">FD2C_HS</text>
<text x="36.9" y="45.1">FC2D_HS</text>
<text x="39.4" y="42.5">FD_TF</text>
<text x="70.8" y="44.2">11</text>
<text x="70.8" y="46.7">13</text>
<text x="79.7" y="44.2">12</text>
<text x="79.7" y="46.7">14</text>
<text x="108.7" y="45.1">FC_DIO1</text>
<text x="108.7" y="42.5">FC_DIO0</text>
<text x="108.7" y="47.6">FC_DIO2</text>
<text x="163.3" y="46">9</text>
<text x="183.7" y="46">6</text>
<text x="224.3" y="46">9</text>
<text x="244.6" y="46">6</text>
<text x="36.4" y="50.2">FC_PROG</text>
<text x="70.8" y="49.3">15</text>
<text x="70.8" y="51.8">17</text>
<text x="79.7" y="49.3">16</text>
<text x="79.7" y="51.8">18</text>
<text x="108.7" y="50.2">FC_DIO3</text>
<text x="108.7" y="52.7">FC_3V3</text>
<text x="148.6" y="50.2">FD2C_HS</text>
<text x="163.3" y="51.1">2</text>
<text x="183.7" y="51.1">5</text>
<text x="191.3" y="50.2">FC_PROG</text>
<text x="212.1" y="50.2">FD_TF</text>
<text x="224.3" y="51.1">2</text>
<text x="244.6" y="51.1">5</text>
<text x="252.2" y="50.2">FC2D_HS</text>
<text x="70.8" y="54.4">19</text>
<text x="79.7" y="54.4">20</text>
<text x="108.7" y="55.2">FC_5V</text>
<text x="149.2" y="55.2">FC_DIO2</text>
<text x="163.3" y="56.1">1</text>
<text x="183.7" y="56.1">4</text>
<text x="191.3" y="55.2">FC_DIO3</text>
<text x="210.2" y="55.2">FC_DIO0</text>
<text x="224.3" y="56.1">1</text>
<text x="244.6" y="56.1">4</text>
<text x="252.2" y="55.2">FC_DIO1</text>
<text x="25.1" y="62.7" transform="rotate(-90 25.1 62.7)">1</text>
<text x="37.8" y="62.7" transform="rotate(-90 37.8 62.7)">1</text>
<text x="50.5" y="62.7" transform="rotate(-90 50.5 62.7)">1</text>
<text x="94.3" y="61.6">FC_3V3</text>
<text x="108.7" y="61.6">FD_VREF</text>
<text x="162.9" y="61.2">10</text>
<text x="175.5" y="65.3" transform="rotate(-90 175.5 65.3)">8</text>
<text x="183.7" y="61.2">7</text>
<text x="223.8" y="61.2">10</text>
<text x="236.5" y="65.3" transform="rotate(-90 236.5 65.3)">8</text>
<text x="244.6" y="61.2">7</text>
<text x="110" y="69.6">1</text>
<text x="26" y="74.6" transform="rotate(-90 26 74.6)">FC_3V3</text>
<text x="38.7" y="73.6" transform="rotate(-90 38.7 73.6)">FC_5V</text>
<text x="90.2" y="73">FC_5V</text>
<text x="110" y="74.7">2</text>
<text x="110" y="72.1">3</text>
<text x="133.7" y="80.6">FC_3V3</text>
<text x="173.1" y="80.6">FC_3V3</text>
<text x="225.1" y="78.1">FC_3V3</text>
<text x="10.4" y="85.6">B</text>
<text x="89.3" y="85.7">FC_3V3</text>
<text x="102.4" y="86.6">1</text>
<text x="110" y="86.6">2</text>
<text x="146.3" y="85.6" transform="rotate(-90 146.3 85.6)">3</text>
<text x="188.2" y="85.6" transform="rotate(-90 188.2 85.6)">3</text>
<text x="236.5" y="84.3" transform="rotate(-90 236.5 84.3)">3</text>
<text x="267.8" y="85.6">B</text>
<text x="125.5" y="95.9">JA2</text>
<text x="134.1" y="91.7">9</text>
<text x="154.5" y="91.7">6</text>
<text x="160.8" y="95.9">JA1</text>
<text x="167.4" y="95.9">JA4</text>
<text x="176" y="91.7">9</text>
<text x="196.4" y="91.7">6</text>
<text x="202.7" y="95.9">JA3</text>
<text x="210.8" y="94.6">FC_RST</text>
<text x="224.3" y="95.5">2</text>
<text x="224.3" y="90.4">9</text>
<text x="244.6" y="95.5">5</text>
<text x="244.6" y="90.4">6</text>
<text x="252.2" y="94.6">FC_IO</text>
<text x="125.5" y="101">JA8</text>
<text x="134.1" y="101.9">1</text>
<text x="134.1" y="96.8">2</text>
<text x="154.5" y="101.9">4</text>
<text x="154.5" y="96.8">5</text>
<text x="160.8" y="101">JA7</text>
<text x="166.4" y="101">JA10</text>
<text x="176" y="101.9">1</text>
<text x="176" y="96.8">2</text>
<text x="196.4" y="101.9">4</text>
<text x="196.4" y="96.8">5</text>
<text x="202.7" y="101">JA9</text>
<text x="208.4" y="99.7">FD2C_CLK</text>
<text x="224.3" y="100.6">1</text>
<text x="244.6" y="100.6">4</text>
<text x="252.2" y="99.7">FC2D_CLK</text>
<text x="133.7" y="106.9">10</text>
<text x="154.5" y="106.9">7</text>
<text x="175.6" y="106.9">10</text>
<text x="196.4" y="106.9">7</text>
<text x="223.8" y="105.7">10</text>
<text x="244.6" y="105.7">7</text>
<text x="146.3" y="111" transform="rotate(-90 146.3 111)">8</text>
<text x="188.2" y="111" transform="rotate(-90 188.2 111)">8</text>
<text x="236.5" y="109.7" transform="rotate(-90 236.5 109.7)">8</text>
<text x="10.4" y="135.6">C</text>
<text x="35.1" y="134">FC_PROG</text>
<text x="60.5" y="136.5">FC_DIO3_MUX</text>
<text x="77" y="133.1">1</text>
<text x="77" y="135.6">2</text>
<text x="95.6" y="135.6">15</text>
<text x="95.6" y="133.1">16</text>
<text x="139.2" y="134">FC_3V3</text>
<text x="171.2" y="137.8">JA1</text>
<text x="243.4" y="137.8">JA7</text>
<text x="267.8" y="135.6">C</text>
<text x="63.4" y="139.1">SW_INIT_B</text>
<text x="65.4" y="141.6">FC_DIO3</text>
<text x="77" y="138.2">3</text>
<text x="77" y="140.7">4</text>
<text x="77" y="143.3">5</text>
<text x="95.6" y="143.3">12</text>
<text x="95.6" y="140.7">13</text>
<text x="95.6" y="138.2">14</text>
<text x="102.4" y="141.6">SW_DIN</text>
<text x="102.4" y="139.1">FC_DIO1_MUX</text>
<text x="171.2" y="141.6">JA2</text>
<text x="204.6" y="138.2">1</text>
<text x="204.6" y="140.7">2</text>
<text x="204.6" y="143.3">3</text>
<text x="213.5" y="138.2">7</text>
<text x="213.5" y="140.7">8</text>
<text x="213.5" y="143.3">9</text>
<text x="243.4" y="141.6">JA8</text>
<text x="57.5" y="146.7">SW_PROGRAM_B</text>
<text x="60.5" y="144.1">FC_DIO2_MUX</text>
<text x="65.4" y="149.2">FC_DIO2</text>
<text x="77" y="145.8">6</text>
<text x="77" y="148.3">7</text>
<text x="95.6" y="148.3">10</text>
<text x="95.6" y="145.8">11</text>
<text x="102.4" y="146.7">FC_DIO0_MUX</text>
<text x="102.4" y="149.2">SW_CLK</text>
<text x="102.4" y="144.1">FC_DIO1</text>
<text x="171.2" y="145.4">JA3</text>
<text x="171.2" y="149.2">JA4</text>
<text x="204.6" y="145.8">4</text>
<text x="204.6" y="148.3">5</text>
<text x="213" y="145.8">10</text>
<text x="213" y="148.3">11</text>
<text x="243.4" y="149.2">JA10</text>
<text x="243.4" y="145.4">JA9</text>
<text x="77" y="150.9">8</text>
<text x="96" y="150.9">9</text>
<text x="102.4" y="151.8">FC_DIO0</text>
<text x="204.6" y="150.9">6</text>
<text x="213" y="150.9">12</text>
<text x="203.6" y="158.1">FC_3V3</text>
<text x="57.6" y="165.7">SW_DONE</text>
<text x="61" y="175.9">FD_TF</text>
<text x="10.4" y="185.6">D</text>
<text x="138.5" y="183.6">CERG-Logo</text>
<text x="267.8" y="185.6">D</text>
<text x="35" y="205.5">1</text>
<text x="85" y="205.5">2</text>
<text x="135" y="205.5">3</text>
<text x="185" y="205.5">4</text>
<text x="235" y="205.5">5</text>
</g>
<g font-size="1.8" fill="#0000c2">
<text x="25.4" y="26.9">FPGA</text>
<text x="25.4" y="29">Pin</text>
<text x="119.4" y="26.9">FPGA</text>
<text x="119.4" y="29">Pin</text>
</g>
<g font-size="1.8" fill="#008484">
<text x="73.5" y="29.2">Target</text>
<text x="75.2" y="26.9">J1</text>
<text x="178" y="29.9">C1</text>
<text x="239" y="29.9">C2</text>
<text x="85.8" y="30.5">GND</text>
<text x="96.8" y="35">R13</text>
<text x="101.9" y="33.7">22R</text>
<text x="49.7" y="37.5">R1</text>
<text x="49.7" y="40.1">R2</text>
<text x="53.6" y="36.2">22R</text>
<text x="53.6" y="38.8">22R</text>
<text x="53.6" y="41.3">22R</text>
<text x="96.8" y="37.5">R14</text>
<text x="101.9" y="36.2">22R</text>
<text x="101.9" y="41.3">22R</text>
<text x="166.5" y="41.2">U2</text>
<text x="173.7" y="41.2" transform="rotate(-90 173.7 41.2)">VCC</text>
<text x="175.7" y="37.5">100nF</text>
<text x="182.3" y="38.1">GND</text>
<text x="227.5" y="41.2">U3</text>
<text x="234.7" y="41.2" transform="rotate(-90 234.7 41.2)">VCC</text>
<text x="236.7" y="37.5">100nF</text>
<text x="243.3" y="38.1">GND</text>
<text x="49.7" y="47.7">R5</text>
<text x="49.7" y="45.1">R4</text>
<text x="49.7" y="42.6">R3</text>
<text x="53.6" y="46.4">22R</text>
<text x="53.6" y="43.9">22R</text>
<text x="96.8" y="45.1">R16</text>
<text x="96.8" y="47.7">R17</text>
<text x="96.8" y="42.6">R15</text>
<text x="101.9" y="43.9">22R</text>
<text x="101.9" y="46.4">22R</text>
<text x="162.1" y="44.2">NC2</text>
<text x="182.4" y="44.2">NC4</text>
<text x="223" y="44.2">NC2</text>
<text x="243.4" y="44.2">NC4</text>
<text x="49.7" y="50.2">R6</text>
<text x="53.6" y="48.9">22R</text>
<text x="96.8" y="50.2">R18</text>
<text x="101.9" y="48.9">22R</text>
<text x="162.4" y="49.3">IO2</text>
<text x="182.7" y="49.3">IO4</text>
<text x="223.4" y="49.3">IO2</text>
<text x="243.7" y="49.3">IO4</text>
<text x="26" y="59.9" transform="rotate(-90 26 59.9)">1</text>
<text x="38.7" y="59.9" transform="rotate(-90 38.7 59.9)">1</text>
<text x="51.4" y="59.9" transform="rotate(-90 51.4 59.9)">1</text>
<text x="162.1" y="59.4">NC1</text>
<text x="162.4" y="54.4">IO1</text>
<text x="182.4" y="59.4">NC3</text>
<text x="182.7" y="54.4">IO3</text>
<text x="223" y="59.4">NC1</text>
<text x="223.4" y="54.4">IO1</text>
<text x="243.4" y="59.4">NC3</text>
<text x="243.7" y="54.4">IO3</text>
<text x="27.6" y="62.8">TP2</text>
<text x="40.3" y="62.8">TP3</text>
<text x="53" y="62.8">TP4</text>
<text x="65.5" y="62.2">GND</text>
<text x="157.6" y="65.3">SP3003-04ATG</text>
<text x="218.5" y="65.3">SP3003-04ATG</text>
<text x="49" y="71.1">GND</text>
<text x="173.7" y="66.7" transform="rotate(-90 173.7 66.7)">GND</text>
<text x="234.7" y="66.7" transform="rotate(-90 234.7 66.7)">GND</text>
<text x="123" y="72">J10</text>
<text x="123.4" y="74.3">Barrel_Jack_Switch</text>
<text x="150.1" y="76.9">C57</text>
<text x="172.2" y="74.9">GND</text>
<text x="192" y="76.9">C58</text>
<text x="233.1" y="74.9">GND</text>
<text x="239" y="74.3">C3</text>
<text x="90.9" y="81.3">GND</text>
<text x="98.3" y="82.1">FC3V3_3V3_SHUNT</text>
<text x="105.1" y="79.8">JP4</text>
<text x="117.4" y="81.4">+3.3V</text>
<text x="236.7" y="82">100nF</text>
<text x="243.3" y="82.5">GND</text>
<text x="132.9" y="89.9">NC2</text>
<text x="136.8" y="86.9">U10</text>
<text x="144.5" y="86.9" transform="rotate(-90 144.5 86.9)">VCC</text>
<text x="147.8" y="84.5">100nF</text>
<text x="153.2" y="89.9">NC4</text>
<text x="155.7" y="85.1">GND</text>
<text x="174.8" y="89.9">NC2</text>
<text x="178.7" y="86.9">U11</text>
<text x="186.4" y="86.9" transform="rotate(-90 186.4 86.9)">VCC</text>
<text x="189.7" y="84.5">100nF</text>
<text x="195.1" y="89.9">NC4</text>
<text x="198.8" y="85.1">GND</text>
<text x="223" y="88.6">NC2</text>
<text x="227.5" y="85.6">U4</text>
<text x="234.7" y="85.7" transform="rotate(-90 234.7 85.7)">VCC</text>
<text x="243.4" y="88.6">NC4</text>
<text x="133.2" y="95">IO2</text>
<text x="153.5" y="95">IO4</text>
<text x="175.1" y="95">IO2</text>
<text x="195.4" y="95">IO4</text>
<text x="223.4" y="93.7">IO2</text>
<text x="243.7" y="93.7">IO4</text>
<text x="133.2" y="100.1">IO1</text>
<text x="153.5" y="100.1">IO3</text>
<text x="175.1" y="100.1">IO1</text>
<text x="195.4" y="100.1">IO3</text>
<text x="223.4" y="98.8">IO1</text>
<text x="243.7" y="98.8">IO3</text>
<text x="132.9" y="105.2">NC1</text>
<text x="153.2" y="105.2">NC3</text>
<text x="174.8" y="105.2">NC1</text>
<text x="195.1" y="105.2">NC3</text>
<text x="223" y="103.9">NC1</text>
<text x="243.4" y="103.9">NC3</text>
<text x="128.3" y="109.8">SP3003-04ATG</text>
<text x="144.5" y="112.4" transform="rotate(-90 144.5 112.4)">GND</text>
<text x="170.3" y="109.8">SP3003-04ATG</text>
<text x="186.4" y="112.4" transform="rotate(-90 186.4 112.4)">GND</text>
<text x="218.5" y="108.5">SP3003-04ATG</text>
<text x="234.7" y="111.2" transform="rotate(-90 234.7 111.2)">GND</text>
<text x="143" y="119.4">GND</text>
<text x="184.9" y="119.4">GND</text>
<text x="233.1" y="119.4">GND</text>
<text x="80.2" y="129.6">TS3A5018DBQR</text>
<text x="85.9" y="127.3">U7</text>
<text x="79.8" y="134">IN</text>
<text x="79.8" y="136.5">NC1</text>
<text x="90.8" y="136.5">EN#</text>
<text x="92" y="134">V+</text>
<text x="183.1" y="135.3">R7</text>
<text x="205.4" y="135.9">Pmod 2x6</text>
<text x="208.6" y="133.6">J2</text>
<text x="234" y="135.3">R19</text>
<text x="50.1" y="140.7" transform="rotate(-90 50.1 140.7)">10KR</text>
<text x="55.2" y="140.7" transform="rotate(-90 55.2 140.7)">R51</text>
<text x="79.8" y="139.1">NO1</text>
<text x="79.8" y="141.6">COM1</text>
<text x="90.6" y="141.6">NO4</text>
<text x="90.7" y="139.1">NC4</text>
<text x="131.5" y="140.7" transform="rotate(-90 131.5 140.7)">C54</text>
<text x="139.1" y="143" transform="rotate(-90 139.1 143)">100nF</text>
<text x="182" y="140.4">200R</text>
<text x="183.1" y="142.9">R8</text>
<text x="189.4" y="139.1">R9</text>
<text x="227.6" y="139.1">R11</text>
<text x="232.8" y="140.4">200R</text>
<text x="234" y="142.9">R20</text>
<text x="50.2" y="147.3">GND</text>
<text x="79.8" y="144.1">NC2</text>
<text x="79.8" y="146.7">NO2</text>
<text x="79.8" y="149.2">COM2</text>
<text x="89.1" y="144.1">COM4</text>
<text x="90.6" y="149.2">NO3</text>
<text x="90.7" y="146.7">NC3</text>
<text x="125.2" y="148.6">GND</text>
<text x="132.8" y="148.6">GND</text>
<text x="182" y="148">200R</text>
<text x="188.4" y="144.2">200R</text>
<text x="189.5" y="146.7">R10</text>
<text x="226.5" y="144.2">200R</text>
<text x="227.6" y="146.7">R12</text>
<text x="232.8" y="148">200R</text>
<text x="79.8" y="151.8">GND</text>
<text x="89.1" y="151.8">COM3</text>
<text x="188.4" y="151.8">200R</text>
<text x="226.5" y="151.8">200R</text>
<text x="70.6" y="160">GND</text>
<text x="197.6" y="158.8">GND</text>
<text x="217.9" y="158.8">GND</text>
<text x="70.4" y="170.1" transform="rotate(-90 70.4 170.1)">0R</text>
<text x="75.5" y="172.4" transform="rotate(-90 75.5 172.4)">R67</text>
</g>
<g font-size="1.8">
<text x="86.4" y="34">CW_HS1</text>
<text x="58.9" y="39.1">CW_MISO</text>
<text x="58.9" y="41.7">CW_MOSI</text>
<text x="59.8" y="36.6">CW_RST</text>
<text x="85.1" y="41.7">CW_TARG1</text>
<text x="86.4" y="36.6">CW_HS2</text>
<text x="59.2" y="46.7">CW_PDIC</text>
<text x="59.6" y="44.2">CW_SCK</text>
<text x="85.1" y="44.2">CW_TARG2</text>
<text x="85.1" y="46.7">CW_TARG3</text>
<text x="59.2" y="49.3">CW_PDID</text>
<text x="85.1" y="49.3">CW_TARG4</text>
</g>
<text font-size="1.8" fill="#840084" x="137.1" y="180.8">cerg:cerg_logo</text>
</svg>
